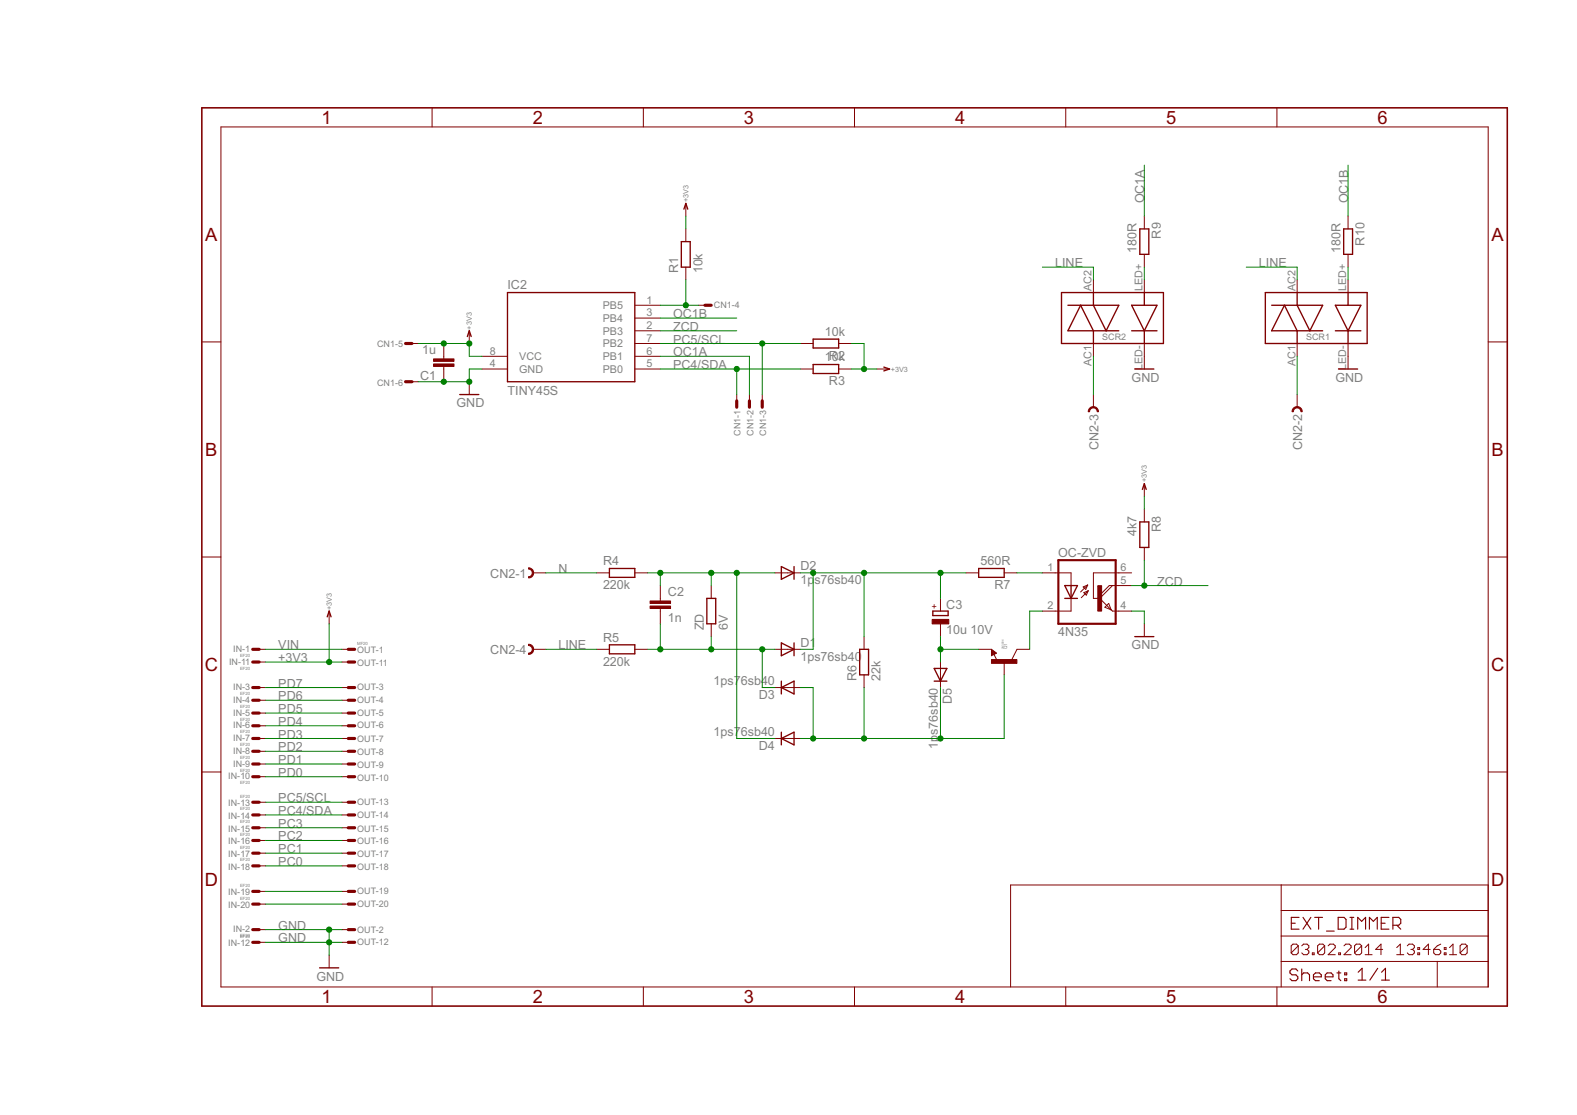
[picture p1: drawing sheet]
<svg xmlns="http://www.w3.org/2000/svg" width="297mm" height="210mm" viewBox="0 0 297 210" stroke-linecap="round" stroke-linejoin="round" font-family="sans-serif">
<g fill="none" stroke="#800000" stroke-width=".19">
<path d="M41.6 23.9h238.7v161.9h-238.7zM81.4 20.3v3.6M121.2 20.3v3.6M129.2 38.3v2.4M161 20.3v3.6M200.7 20.3v3.6M240.5 20.3v3.6M119.6 57.5h4.8M119.6 59.9h4.8M129.2 43.1v2.4M129.2 50.3v2.4M131.6 57.5h2.4"/>
<path d="M206 52.7v2.4M215.5 40.7v2.4M215.5 47.9v2.4M215.5 52.7v2.4M244.3 52.7v2.4M253.9 40.7v2.4M253.9 47.9v2.4M253.9 52.7v2.4M38 64.4h3.6M76.4 64.7h2.4M76.4 71.9h2.4M83.6 64.7v2.8"/>
<path d="M83.6 69v2.9M88.4 62.3v2.4M88.4 71.9v2.4M90.8 69.5h4.8M90.8 67.1h4.8M119.6 64.7h4.8M119.6 69.5h4.8M119.6 62.3h4.8M119.6 67.1h4.8M138.8 74.3v2.4M141.2 74.3v2.4M143.6 74.3v2.4"/>
<path d="M150.8 64.7h2.4M150.8 69.5h2.4M158 64.7h2.4M158 69.5h2.4M165.2 69.5h2.4M206 64.7v2.4M206 74.3v2.4M215.5 64.7v4.8M244.3 64.7v2.4M244.3 74.3v2.4M253.9 64.7v4.8M280.3 64.4h3.6"/>
<path d="M215.5 91.1v2.4M215.5 95.9v2.4M38 104.9h3.6M62 115v2.4M100.4 107.8h2.4M112.4 107.8h2.4M119.6 107.8h2.4M124.4 110.2v2.9M124.4 114.6v2.8M134 110.2v2.4M134 117.4v2.4M146 107.8h4.8"/>
<path d="M162.8 119.8v2.4M177.1 112.6v2.4M177.1 117.4v2.4M181.9 107.8h2.4M189.1 107.8h2.5M196.3 107.8h5.4v2.4M201.7 112.6v2.4h-5.4M204 110.5l.9-.4-.4 .9zM204.2 111.6l.8-.4-.4 .8zM204.9 110.1l-1.4 1.3M205 111.2l-1.3 1.3M207.1 112.6l2.2 2.2"/>
<path d="M208.1 114.3l.7-.7 .5 1.2zM209.3 114.8l.2 .2h3.6M209.5 110.2l-2.4 2.4M213.1 107.8h-7.1v4.8h1.1M213.1 110.2h-4.2l-1.8 1.8M215.5 103.1v2.4M215.5 117.4v2.4M280.3 104.9h3.6M47.6 122.2h2.4M47.6 139h2.4M47.6 124.6h2.4M47.6 129.4h2.4"/>
<path d="M47.6 131.8h2.4M47.6 134.2h2.4M47.6 136.6h2.4M64.4 122.2h2.4M64.4 139h2.4M64.4 124.6h2.4M64.4 129.4h2.4M64.4 131.8h2.4M64.4 134.2h2.4M64.4 136.6h2.4M100.4 122.2h2.4M112.4 122.2h2.4"/>
<path d="M119.6 122.2h2.4M146 122.2h4.8M146 139h4.8M146 129.4h4.8M162.8 127v2.4M177.1 124.6v4.8M184.3 122.2h2.5M186.8 122.2l.9 .8-.9 .4zM187.2 123.2l.6 1.2M189.1 124.6v2.4M194 122.2h-2.4l-1 2M38 145.3h3.6"/>
<path d="M47.6 141.4h2.4M47.6 143.8h2.4M47.6 146.2h2.4M47.6 151h2.4M47.6 153.4h2.4M47.6 155.8h2.4M47.6 158.2h2.4M64.4 141.4h2.4M64.4 143.8h2.4M64.4 146.2h2.4M64.4 151h2.4M64.4 153.4h2.4"/>
<path d="M64.4 155.8h2.4M64.4 158.2h2.4M280.3 145.3h3.6M47.6 175h2.4M47.6 177.4h2.4M47.6 160.6h2.4M47.6 163h2.4M47.6 167.8h2.4M47.6 170.2h2.4M62 179.8v2.4M64.4 175h2.4M64.4 177.4h2.4"/>
<path d="M64.4 160.6h2.4M64.4 163h2.4M64.4 167.8h2.4M64.4 170.2h2.4M241.3 166.6v19.2M241.3 176.2h39M241.3 171.4h39M244.5 178.1l-.3-.4h-.7l-.3 .4v1.3M244.5 178.1v1.3l-.3 .3h-.7l-.3-.3M244.5 178.1l-1.3 1.3M245.2 178.1l.3-.4h.7l.3 .4v.3l-.3 .3M245.9 178.7h.3"/>
<path d="M246.2 178.7l.3 .3v.4l-.3 .3h-.7l-.3-.3M247.2 179.4h.3v.3h-.3zM249.5 178.1l-.3-.4h-.7l-.3 .4v1.3M249.5 178.1v1.3l-.3 .3h-.7l-.3-.3M249.5 178.1l-1.3 1.3M250.2 178.1l.3-.4h.7l.3 .4v.3l-1.3 1.3h1.3M252.2 179.4h.3v.3h-.3zM253.2 178.1l.3-.4h.6l.4 .4v.3l-1.3 1.3h1.3M256.5 178.1l-.4-.4h-.6l-.4 .4v1.3M256.5 178.1v1.3l-.4 .3h-.6l-.4-.3M256.5 178.1l-1.4 1.3M257.1 179.7h1.3"/>
<path d="M257.1 178.4l.7-.7v2M260.4 178.7h-1.3l1-1v2M263.1 179.7h1.3M263.1 178.4l.7-.7v2M265.1 178.1l.3-.4h.7l.3 .4v.3l-.3 .3M265.7 178.7h.4M266.1 178.7l.3 .3v.4l-.3 .3h-.7l-.3-.3M267.1 179.4h.3v.3h-.3zM267.1 178.4h.3v.3h-.3zM269.4 178.7h-1.3l.9-1v2M270 178.7h1l.4 .3v.4l-.4 .3h-.6l-.4-.3zM271.4 177.7l-.7 .4-.7 .6"/>
<path d="M272 179.4h.4v.3h-.4zM272 178.4h.4v.3h-.4zM273 179.7h1.4M273 178.4l.7-.7v2M276.4 178.1l-.4-.4h-.6l-.4 .4v1.3M276.4 178.1v1.3l-.4 .3h-.6l-.4-.3M276.4 178.1l-1.4 1.3M280.3 166.6h-89.9v19.2M81.4 185.8v3.6M121.2 185.8v3.6M161 185.8v3.6M200.7 185.8v3.6"/>
<path d="M240.5 185.8v3.6M241.3 181h39M270.7 181v4.8"/>
</g>
<g fill="none" stroke="#800000" stroke-width=".21">
<path d="M243.2 173.8h.8M244.7 172.7h-1.5v2.2h1.5M245.4 172.7l1.5 2.2M246.9 172.7l-1.5 2.2M247.6 172.7h1.5M248.4 172.7v2.2M249.9 175.3h1.4M252.1 172.7h1.1l.3 .4v1.4l-.3 .4h-1.1zM254.3 172.7h.7M254.3 174.9h.7M254.6 172.7v2.2M255.7 174.9v-2.2l.8 .7 .7-.7v2.2"/>
<path d="M257.9 174.9v-2.2l.8 .7 .7-.7v2.2M260.2 173.8h.7M261.6 172.7h-1.4v2.2h1.4M262.4 174.2h1.1l.3-.4v-.7l-.3-.4h-1.1v2.2M263.1 174.2l.7 .7M244.5 182.8l-.4-.4h-.7l-.4 .4v.4l.4 .3h.7l.4 .4v.4l-.4 .3h-.7l-.4-.3M245.2 183.5l.4-.3h.7l.4 .3v1.1M245.2 182.4v2.2M247.4 183.9h1.5v-.4l-.4-.3h-.7l-.4 .3v.8l.4 .3h.7M249.6 183.9h1.5v-.4l-.4-.3h-.7l-.4 .3v.8l.4 .3h.7M251.8 183.2h.8M252.2 182.8v1.5l.4 .3"/>
<path d="M253.3 183.2h.4v.3h-.4zM253.3 184.3h.4v.3h-.4zM255.8 183l.8-.7v2.2M255.8 184.5h1.5M259.5 182.3l-1.5 2.2M260.2 184.5h1.5M260.2 183l.8-.7v2.2"/>
</g>
<path d="M38 20.3h245.9v169.1h-245.9z" fill="none" stroke="#800000" stroke-width=".3"/>
<g fill="none" stroke="#800000" stroke-width=".59">
<path d="M132.8 57.5h1.2M76.4 64.7h1.2M76.4 71.9h1.2M138.8 75.5v1.2M141.2 75.5v1.2M143.6 75.5v1.2M47.6 122.2h1.2M47.6 139h1.2M47.6 124.6h1.2M47.6 129.4h1.2M47.6 131.8h1.2M47.6 134.2h1.2"/>
<path d="M47.6 136.6h1.2M65.6 122.2h1.2M65.6 139h1.2M65.6 124.6h1.2M65.6 129.4h1.2M65.6 131.8h1.2M65.6 134.2h1.2M65.6 136.6h1.2M47.6 141.4h1.2M47.6 143.8h1.2M47.6 146.2h1.2M47.6 151h1.2"/>
<path d="M47.6 153.4h1.2M47.6 155.8h1.2M47.6 158.2h1.2M65.6 141.4h1.2M65.6 143.8h1.2M65.6 146.2h1.2M65.6 151h1.2M65.6 153.4h1.2M65.6 155.8h1.2M65.6 158.2h1.2M47.6 175h1.2M47.6 177.4h1.2"/>
<path d="M47.6 160.6h1.2M47.6 163h1.2M47.6 167.8h1.2M47.6 170.2h1.2M65.6 175h1.2M65.6 177.4h1.2M65.6 160.6h1.2M65.6 163h1.2M65.6 167.8h1.2M65.6 170.2h1.2"/>
</g>
<g fill="none" stroke="#800000" stroke-width=".25">
<path d="M128.8 39.4l.4-1.1 .3 1.1M95.6 55.1h24v16.8h-24zM128.3 45.5h1.7v4.8h-1.7zM199.9 55.1h19.2v9.6h-19.2zM206 55.1v2.4l2.3 4.8 2.4-4.8h-9.6M213.1 57.5h4.8l-2.4 4.8zM214.7 43.1h1.7v4.8h-1.7zM215.5 55.1v2.4M238.3 55.1h19.2v9.6h-19.2zM244.3 55.1v2.4l2.4 4.8 2.4-4.8h-9.6M251.5 57.5h4.8l-2.4 4.8zM253.1 43.1h1.7v4.8h-1.7z"/>
<path d="M253.9 55.1v2.4M86.6 74.3h3.6M88 63.4l.4-1.1 .4 1.1M153.2 63.8h4.8v1.7h-4.8zM153.2 68.6h4.8v1.7h-4.8zM166.5 69.1l1.1 .4-1.1 .3M210.7 62.3h-9.6l2.4-4.8 2.5 4.8v2.4M213.1 62.3h4.8M213.7 69.5h3.6M215.5 62.3v2.4M249.1 62.3h-9.6l2.4-4.8 2.4 4.8v2.4M251.5 62.3h4.8"/>
<path d="M252.1 69.5h3.6M253.9 62.3v2.4M214.7 98.3h1.7v4.8h-1.7zM215.2 92.1l.3-1 .4 1M61.6 116.1l.4-1.1 .4 1.1M114.8 107h4.8v1.7h-4.8zM133.1 112.6h1.7v4.8h-1.7zM147.2 106.7l2.4 1.1-2.4 1.3zM149.6 106.7v2.4M175.7 115h2.9v.9h-2.9zM184.3 107h4.8v1.7h-4.8zM200.6 110.2h2.3l-1.2 2.4z"/>
<path d="M200.6 112.6h2.3M201.7 110.2v2.4M213.7 119.8h3.6M114.8 121.4h4.8v1.7h-4.8zM147.2 121l2.4 1.2-2.4 1.2zM147.2 129.4l2.4-1.2v2.4zM147.2 139l2.4-1.2v2.4zM147.2 128.2v2.4M147.2 137.8v2.4M149.6 121v2.4M161.9 122.2h1.7v4.8h-1.7zM176 125.8h2.4l-1.3 2.4z"/>
<path d="M176 128.2h2.4M187.2 123l-.2-.2v.4l.5-.2-.6-.5v.7M60.2 182.2h3.6"/>
</g>
<g fill="#800000" stroke="#800000" stroke-width=".19">
<path d="M81.7 67.6h3.8v.4h-3.8z"/>
<path d="M81.7 68.5h3.8v.5h-3.8z"/>
<path d="M122.4 114.1h3.9v.5h-3.9z"/>
<path d="M122.4 113.1h3.9v.5h-3.9z"/>
<path d="M175.6 116.6h3.1v.9h-3.1z"/>
<path d="M186.8 124.2h4.7v.7h-4.7z"/>
<path d="M206.8 110.3h.7v4.7h-.7z"/>
</g>
<path d="M199.3 105.5h10.8v11.9h-10.8z" fill="none" stroke="#800000" stroke-width=".4"/>
<g fill="#800000" stroke="#800000" stroke-width=".19">
<path d="M99.5 106.9a.95 .95 0 0 1 1 .9 .95 .95 0 0 1-1 1v-.2a.72 .72 0 0 0 .8-.8 .72 .72 0 0 0-.8-.7z" fill-rule="evenodd"/>
<path d="M243.6 76.9a.96 .96 0 0 1 1.1-.3 .96 .96 0 0 1 .6 .9h-.3a.72 .72 0 0 0-.7-.7 .72 .72 0 0 0-.7 .7h-.2z" fill-rule="evenodd"/>
<path d="M205.2 76.9a.96 .96 0 0 1 1.1-.3 .96 .96 0 0 1 .6 .9h-.2a.72 .72 0 0 0-.7-.7 .72 .72 0 0 0-.8 .7h-.2z" fill-rule="evenodd"/>
<path d="M99.5 121.3a.95 .95 0 0 1 1 .9 .95 .95 0 0 1-1 1v-.2a.72 .72 0 0 0 .8-.8 .72 .72 0 0 0-.8-.7z" fill-rule="evenodd"/>
</g>
<g fill="none" stroke="#008000" stroke-width=".19">
<path d="M215.5 31.1v9.6M253.9 31.1v9.6M124.4 57.5h7.2M124.4 59.9h14.4M129.2 40.7v2.4M129.2 52.7v4.8M196.3 50.3h9.7v2.4M215.5 50.3v2.4M234.7 50.3h9.6v2.4M253.9 50.3v2.4M78.8 64.7h9.6v2.4h2.4M90.8 69.5h-2.4v2.4h-9.6"/>
<path d="M124.4 69.5h26.4M124.4 64.7h26.4M124.4 67.1h16.8v7.2M124.4 62.3h14.4M138.8 69.5v4.8M143.6 64.7v9.6M160.4 69.5h4.8M160.4 64.7h2.4v4.8M206 67.1v7.2M244.3 67.1v7.2M215.5 93.5v2.4M62 117.4v7.2"/>
<path d="M102.8 107.8h9.6M122 107.8h24M124.4 107.8v2.4M124.4 117.4v4.8M134 107.8v2.4M134 119.8v2.4M138.8 107.8v31.2h7.2M150.8 107.8h31.1M153.2 107.8v14.4h-2.4M162.8 107.8v12M177.1 107.8v4.8M177.1 119.8v4.8"/>
<path d="M191.6 107.8h4.7M196.3 115h-2.3v7.2M213.1 115h2.4v2.4M213.1 110.2h14.4M215.5 105.5v4.7M50 129.4h14.4M50 131.8h14.4M50 134.2h14.4M50 136.6h14.4M50 139h14.4M50 122.2h14.4M50 124.6h14.4"/>
<path d="M102.8 122.2h9.6M122 122.2h24M143.6 122.2v7.2h2.4M150.8 129.4h2.4v9.6M162.8 129.4v9.6M177.1 122.2h7.2M177.1 129.4v9.6M189.1 127v12h-38.3M50 141.4h14.4M50 143.8h14.4M50 146.2h14.4M50 151h14.4"/>
<path d="M50 153.4h14.4M50 155.8h14.4M50 158.2h14.4M50 175h14.4M50 177.4h14.4M50 160.6h14.4M50 163h14.4M50 170.2h14.4M50 167.8h14.4M62 175v4.8"/>
</g>
<g fill="#008000" stroke="#008000" stroke-width=".19">
<circle cx="62" cy="175" r=".49"/>
<circle cx="62" cy="177.4" r=".49"/>
<circle cx="88.4" cy="71.9" r=".49"/>
<circle cx="83.6" cy="71.9" r=".49"/>
<circle cx="143.6" cy="64.7" r=".49"/>
<circle cx="138.8" cy="69.5" r=".49"/>
<circle cx="62" cy="124.6" r=".49"/>
<circle cx="88.4" cy="64.7" r=".49"/>
<circle cx="83.6" cy="64.7" r=".49"/>
<circle cx="162.8" cy="69.5" r=".49"/>
<circle cx="129.2" cy="57.5" r=".49"/>
<circle cx="215.5" cy="110.2" r=".49"/>
<circle cx="138.8" cy="107.8" r=".49"/>
<circle cx="124.4" cy="107.8" r=".49"/>
<circle cx="134" cy="107.8" r=".49"/>
<circle cx="143.6" cy="122.2" r=".49"/>
<circle cx="124.4" cy="122.2" r=".49"/>
<circle cx="134" cy="122.2" r=".49"/>
<circle cx="153.2" cy="107.8" r=".49"/>
<circle cx="162.8" cy="107.8" r=".49"/>
<circle cx="177.1" cy="107.8" r=".49"/>
<circle cx="153.2" cy="139" r=".49"/>
<circle cx="177.1" cy="139" r=".49"/>
<circle cx="162.8" cy="139" r=".49"/>
<circle cx="177.1" cy="122.2" r=".49"/>
</g>
<g font-size="3.9" fill="#800000">
<text x="60.6" y="23.3">1</text>
<text x="100.3" y="23.3">2</text>
<text x="140.1" y="23.3">3</text>
<text x="179.9" y="23.3">4</text>
<text x="219.7" y="23.3">5</text>
<text x="259.5" y="23.3">6</text>
<text x="38.7" y="45.4">A</text>
<text x="281" y="45.4">A</text>
<text x="38.7" y="85.8">B</text>
<text x="281" y="85.8">B</text>
<text x="38.6" y="126.3">C</text>
<text x="280.9" y="126.3">C</text>
<text x="38.6" y="166.8">D</text>
<text x="280.9" y="166.8">D</text>
<text x="60.6" y="188.8">1</text>
<text x="100.3" y="188.8">2</text>
<text x="140.1" y="188.8">3</text>
<text x="179.9" y="188.8">4</text>
<text x="219.7" y="188.8">5</text>
<text x="259.5" y="188.8">6</text>
</g>
<g font-size="2.6" fill="#808080">
<text x="215.5" y="38.3" transform="rotate(-90 215.5 38.3)">OC1A</text>
<text x="253.9" y="38.3" transform="rotate(-90 253.9 38.3)">OC1B</text>
<text x="214.1" y="47.5" transform="rotate(-90 214.1 47.5)">180R</text>
<text x="218.6" y="44.9" transform="rotate(-90 218.6 44.9)">R9</text>
<text x="252.5" y="47.5" transform="rotate(-90 252.5 47.5)">180R</text>
<text x="257" y="46.2" transform="rotate(-90 257 46.2)">R10</text>
<text x="127.8" y="51.5" transform="rotate(-90 127.8 51.5)">R1</text>
<text x="132.3" y="51.5" transform="rotate(-90 132.3 51.5)">10k</text>
<text x="198.7" y="50.3">LINE</text>
<text x="237.1" y="50.3">LINE</text>
<text x="95.6" y="54.4">IC2</text>
<text x="126.8" y="59.9">OC1B</text>
<text x="126.8" y="64.7">PC5/SCL</text>
<text x="126.8" y="62.3">ZCD</text>
<text x="155.4" y="63.2">10k</text>
<text x="79.1" y="71.5">C1</text>
<text x="79.5" y="66.7">1u</text>
<text x="126.8" y="69.5">PC4/SDA</text>
<text x="126.8" y="67.1">OC1A</text>
<text x="155.4" y="68">1R02k</text>
<text x="213.1" y="71.9">GND</text>
<text x="251.5" y="71.9">GND</text>
<text x="86" y="76.7">GND</text>
<text x="95.6" y="74.3">TINY45S</text>
<text x="156.1" y="72.6">R3</text>
<text x="206.9" y="84.7" transform="rotate(-90 206.9 84.7)">CN2-3</text>
<text x="245.3" y="84.7" transform="rotate(-90 245.3 84.7)">CN2-2</text>
<text x="214.1" y="100.9" transform="rotate(-90 214.1 100.9)">4k7</text>
<text x="218.6" y="100.1" transform="rotate(-90 218.6 100.1)">R8</text>
<text x="105.2" y="107.8">N</text>
<text x="113.6" y="106.4">R4</text>
<text x="150.8" y="107.4">D2</text>
<text x="184.7" y="106.4">560R</text>
<text x="199.3" y="104.9">OC-ZVD</text>
<text x="92.4" y="108.8">CN2-1</text>
<text x="113.6" y="111">220k</text>
<text x="125.8" y="112.3">C2</text>
<text x="150.8" y="110">1p</text>
<text x="153.4" y="110">s76sb40</text>
<text x="187.3" y="110.9">R7</text>
<text x="217.9" y="110.2">ZCD</text>
<text x="125.8" y="117.1">1n</text>
<text x="132.6" y="118.6" transform="rotate(-90 132.6 118.6)">ZD</text>
<text x="137.1" y="118.6" transform="rotate(-90 137.1 118.6)">6V</text>
<text x="178.2" y="119.4">10u 10V</text>
<text x="178.2" y="114.6">C3</text>
<text x="199.3" y="119.8">4N35</text>
<text x="52.4" y="122.2">VIN</text>
<text x="52.4" y="124.6">+3V3</text>
<text x="92.4" y="123.2">CN2-4</text>
<text x="105.2" y="122.2">LINE</text>
<text x="113.6" y="125.4">220k</text>
<text x="113.6" y="120.8">R5</text>
<text x="150.8" y="124.4">1ps76sb40</text>
<text x="150.8" y="121.8">D1</text>
<text x="213.1" y="122.2">GND</text>
<text x="52.4" y="129.4">PD7</text>
<text x="52.4" y="131.8">PD6</text>
<text x="134.4" y="128.9">1ps7</text>
<text x="139.5" y="128.9">6sb40</text>
<text x="142.9" y="131.6">D3</text>
<text x="161.3" y="128.2" transform="rotate(-90 161.3 128.2)">R6</text>
<text x="165.9" y="128.2" transform="rotate(-90 165.9 128.2)">22k</text>
<text x="52.4" y="134.2">PD5</text>
<text x="52.4" y="136.6">PD4</text>
<text x="179.3" y="132.5" transform="rotate(-90 179.3 132.5)">D5</text>
<text x="52.4" y="139">PD3</text>
<text x="52.4" y="141.4">PD2</text>
<text x="52.4" y="143.8">PD1</text>
<text x="134.4" y="138.5">1ps7</text>
<text x="139.5" y="138.5">6sb40</text>
<text x="142.9" y="141.2">D4</text>
<text x="176.6" y="141" transform="rotate(-90 176.6 141)">1p</text>
<text x="176.6" y="138.4" transform="rotate(-90 176.6 138.4)">s76sb40</text>
<text x="52.4" y="146.2">PD0</text>
<text x="52.4" y="151">PC5/SCL</text>
<text x="52.4" y="153.4">PC4/SDA</text>
<text x="52.4" y="155.8">PC3</text>
<text x="52.4" y="158.2">PC2</text>
<text x="52.4" y="160.6">PC1</text>
<text x="52.4" y="163">PC0</text>
<text x="52.4" y="175">GND</text>
<text x="52.4" y="177.4">GND</text>
<text x="59.6" y="184.6">GND</text>
</g>
<g font-size="2.3" fill="#808080">
<text x="113.5" y="58.2">PB5</text>
<text x="121.8" y="59.5">3</text>
<text x="121.8" y="57.1">1</text>
<text x="205.6" y="54.7" transform="rotate(-90 205.6 54.7)">AC2</text>
<text x="215.2" y="54.7" transform="rotate(-90 215.2 54.7)">LED+</text>
<text x="244" y="54.7" transform="rotate(-90 244 54.7)">AC2</text>
<text x="253.6" y="54.7" transform="rotate(-90 253.6 54.7)">LED+</text>
<text x="113.5" y="60.6">PB4</text>
<text x="113.5" y="63">PB3</text>
<text x="113.5" y="65.4">PB2</text>
<text x="121.8" y="61.9">2</text>
<text x="121.8" y="64.3">7</text>
<text x="92.3" y="66.7">8</text>
<text x="92.3" y="69.1">4</text>
<text x="97.8" y="67.8">VCC</text>
<text x="97.8" y="70.2">GND</text>
<text x="113.5" y="67.8">PB1</text>
<text x="113.5" y="70.2">PB0</text>
<text x="121.8" y="66.7">6</text>
<text x="121.8" y="69.1">5</text>
<text x="205.6" y="68.9" transform="rotate(-90 205.6 68.9)">AC1</text>
<text x="215.2" y="69.6" transform="rotate(-90 215.2 69.6)">LED-</text>
<text x="244" y="68.9" transform="rotate(-90 244 68.9)">AC1</text>
<text x="253.6" y="69.6" transform="rotate(-90 253.6 69.6)">LED-</text>
<text x="197.3" y="107.5">1</text>
<text x="211.1" y="107.5">6</text>
<text x="211.1" y="109.9">5</text>
<text x="197.3" y="114.7">2</text>
<text x="211.1" y="114.7">4</text>
</g>
<g font-size="1.9" fill="#808080">
<text x="134.5" y="58">CN1-4</text>
<text x="71" y="65.4">CN1-5</text>
<text x="207.6" y="64">SCR2</text>
<text x="246" y="64">SCR1</text>
<text x="71" y="72.6">CN1-6</text>
<text x="139.5" y="82" transform="rotate(-90 139.5 82)">CN1-1</text>
<text x="141.9" y="82" transform="rotate(-90 141.9 82)">CN1-2</text>
<text x="144.3" y="82" transform="rotate(-90 144.3 82)">CN1-3</text>
<text x="43.2" y="125.1">IN-11</text>
<text x="43.9" y="122.7">IN-1</text>
<text x="67.3" y="123">OUT-1</text>
<text x="67.3" y="125.4">OUT-11</text>
<text x="43.9" y="129.9">IN-3</text>
<text x="67.3" y="129.9">OUT-3</text>
<text x="43.9" y="132.3">IN-4</text>
<text x="43.9" y="134.7">IN-5</text>
<text x="43.9" y="137.1">IN-6</text>
<text x="67.3" y="132.3">OUT-4</text>
<text x="67.3" y="134.7">OUT-5</text>
<text x="67.3" y="137.1">OUT-6</text>
<text x="43.9" y="139.5">IN-7</text>
<text x="43.9" y="141.9">IN-8</text>
<text x="67.3" y="139.8">OUT-7</text>
<text x="67.3" y="142.2">OUT-8</text>
<text x="43" y="146.7">IN-10</text>
<text x="43.9" y="144.3">IN-9</text>
<text x="67.3" y="144.6">OUT-9</text>
<text x="67.3" y="147">OUT-10</text>
<text x="43" y="151.7">IN-13</text>
<text x="43" y="154.1">IN-14</text>
<text x="67.3" y="151.5">OUT-13</text>
<text x="67.3" y="153.9">OUT-14</text>
<text x="43" y="156.5">IN-15</text>
<text x="43" y="158.9">IN-16</text>
<text x="43" y="161.3">IN-17</text>
<text x="67.3" y="156.5">OUT-15</text>
<text x="67.3" y="158.9">OUT-16</text>
<text x="67.3" y="161.3">OUT-17</text>
<text x="43" y="163.7">IN-18</text>
<text x="67.3" y="163.7">OUT-18</text>
<text x="43" y="168.5">IN-19</text>
<text x="43" y="170.9">IN-20</text>
<text x="67.3" y="168.3">OUT-19</text>
<text x="67.3" y="170.7">OUT-20</text>
<text x="43" y="178.1">IN-12</text>
<text x="43.9" y="175.5">IN-2</text>
<text x="67.3" y="175.7">OUT-2</text>
<text x="67.3" y="177.9">OUT-12</text>
</g>
<text font-size="1.9" fill="#800000" x="176.6" y="114.7" transform="rotate(-90 176.6 114.7)">+</text>
<g font-size="1.5" fill="#808080">
<text x="129.7" y="38" transform="rotate(-90 129.7 38)">+3V3</text>
<text x="88.9" y="62" transform="rotate(-90 88.9 62)">+3V3</text>
<text x="167.8" y="70">+3V3</text>
<text x="216" y="90.8" transform="rotate(-90 216 90.8)">+3V3</text>
<text x="62.5" y="114.8" transform="rotate(-90 62.5 114.8)">+3V3</text>
</g>
<g font-size=".9" fill="#808080">
<text x="45.2" y="123.7">EF20</text>
<text x="67.3" y="121.4">MF20</text>
<text x="189.7" y="122.2" transform="rotate(-90 189.7 122.2)">Q1</text>
<text x="45.2" y="130.9">EF20</text>
<text x="45.2" y="126.1">EF20</text>
<text x="45.2" y="133.3">EF20</text>
<text x="45.2" y="135.7">EF20</text>
<text x="45.2" y="138.1">EF20</text>
<text x="45.2" y="140.5">EF20</text>
<text x="45.2" y="142.9">EF20</text>
<text x="45.2" y="145.3">EF20</text>
<text x="45.2" y="147.7">EF20</text>
<text x="45.2" y="150.2">EF20</text>
<text x="45.2" y="152.6">EF20</text>
<text x="45.2" y="155">EF20</text>
<text x="45.2" y="157.4">EF20</text>
<text x="45.2" y="159.7">EF20</text>
<text x="45.2" y="162.1">EF20</text>
<text x="45.2" y="166.9">EF20</text>
<text x="45.2" y="169.3">EF20</text>
<text x="45.2" y="176.4">EF20</text>
</g>
<text font-size=".6" fill="#808080" x="189.1" y="122.2" transform="rotate(-90 189.1 122.2)">2N3904</text>
</svg>
